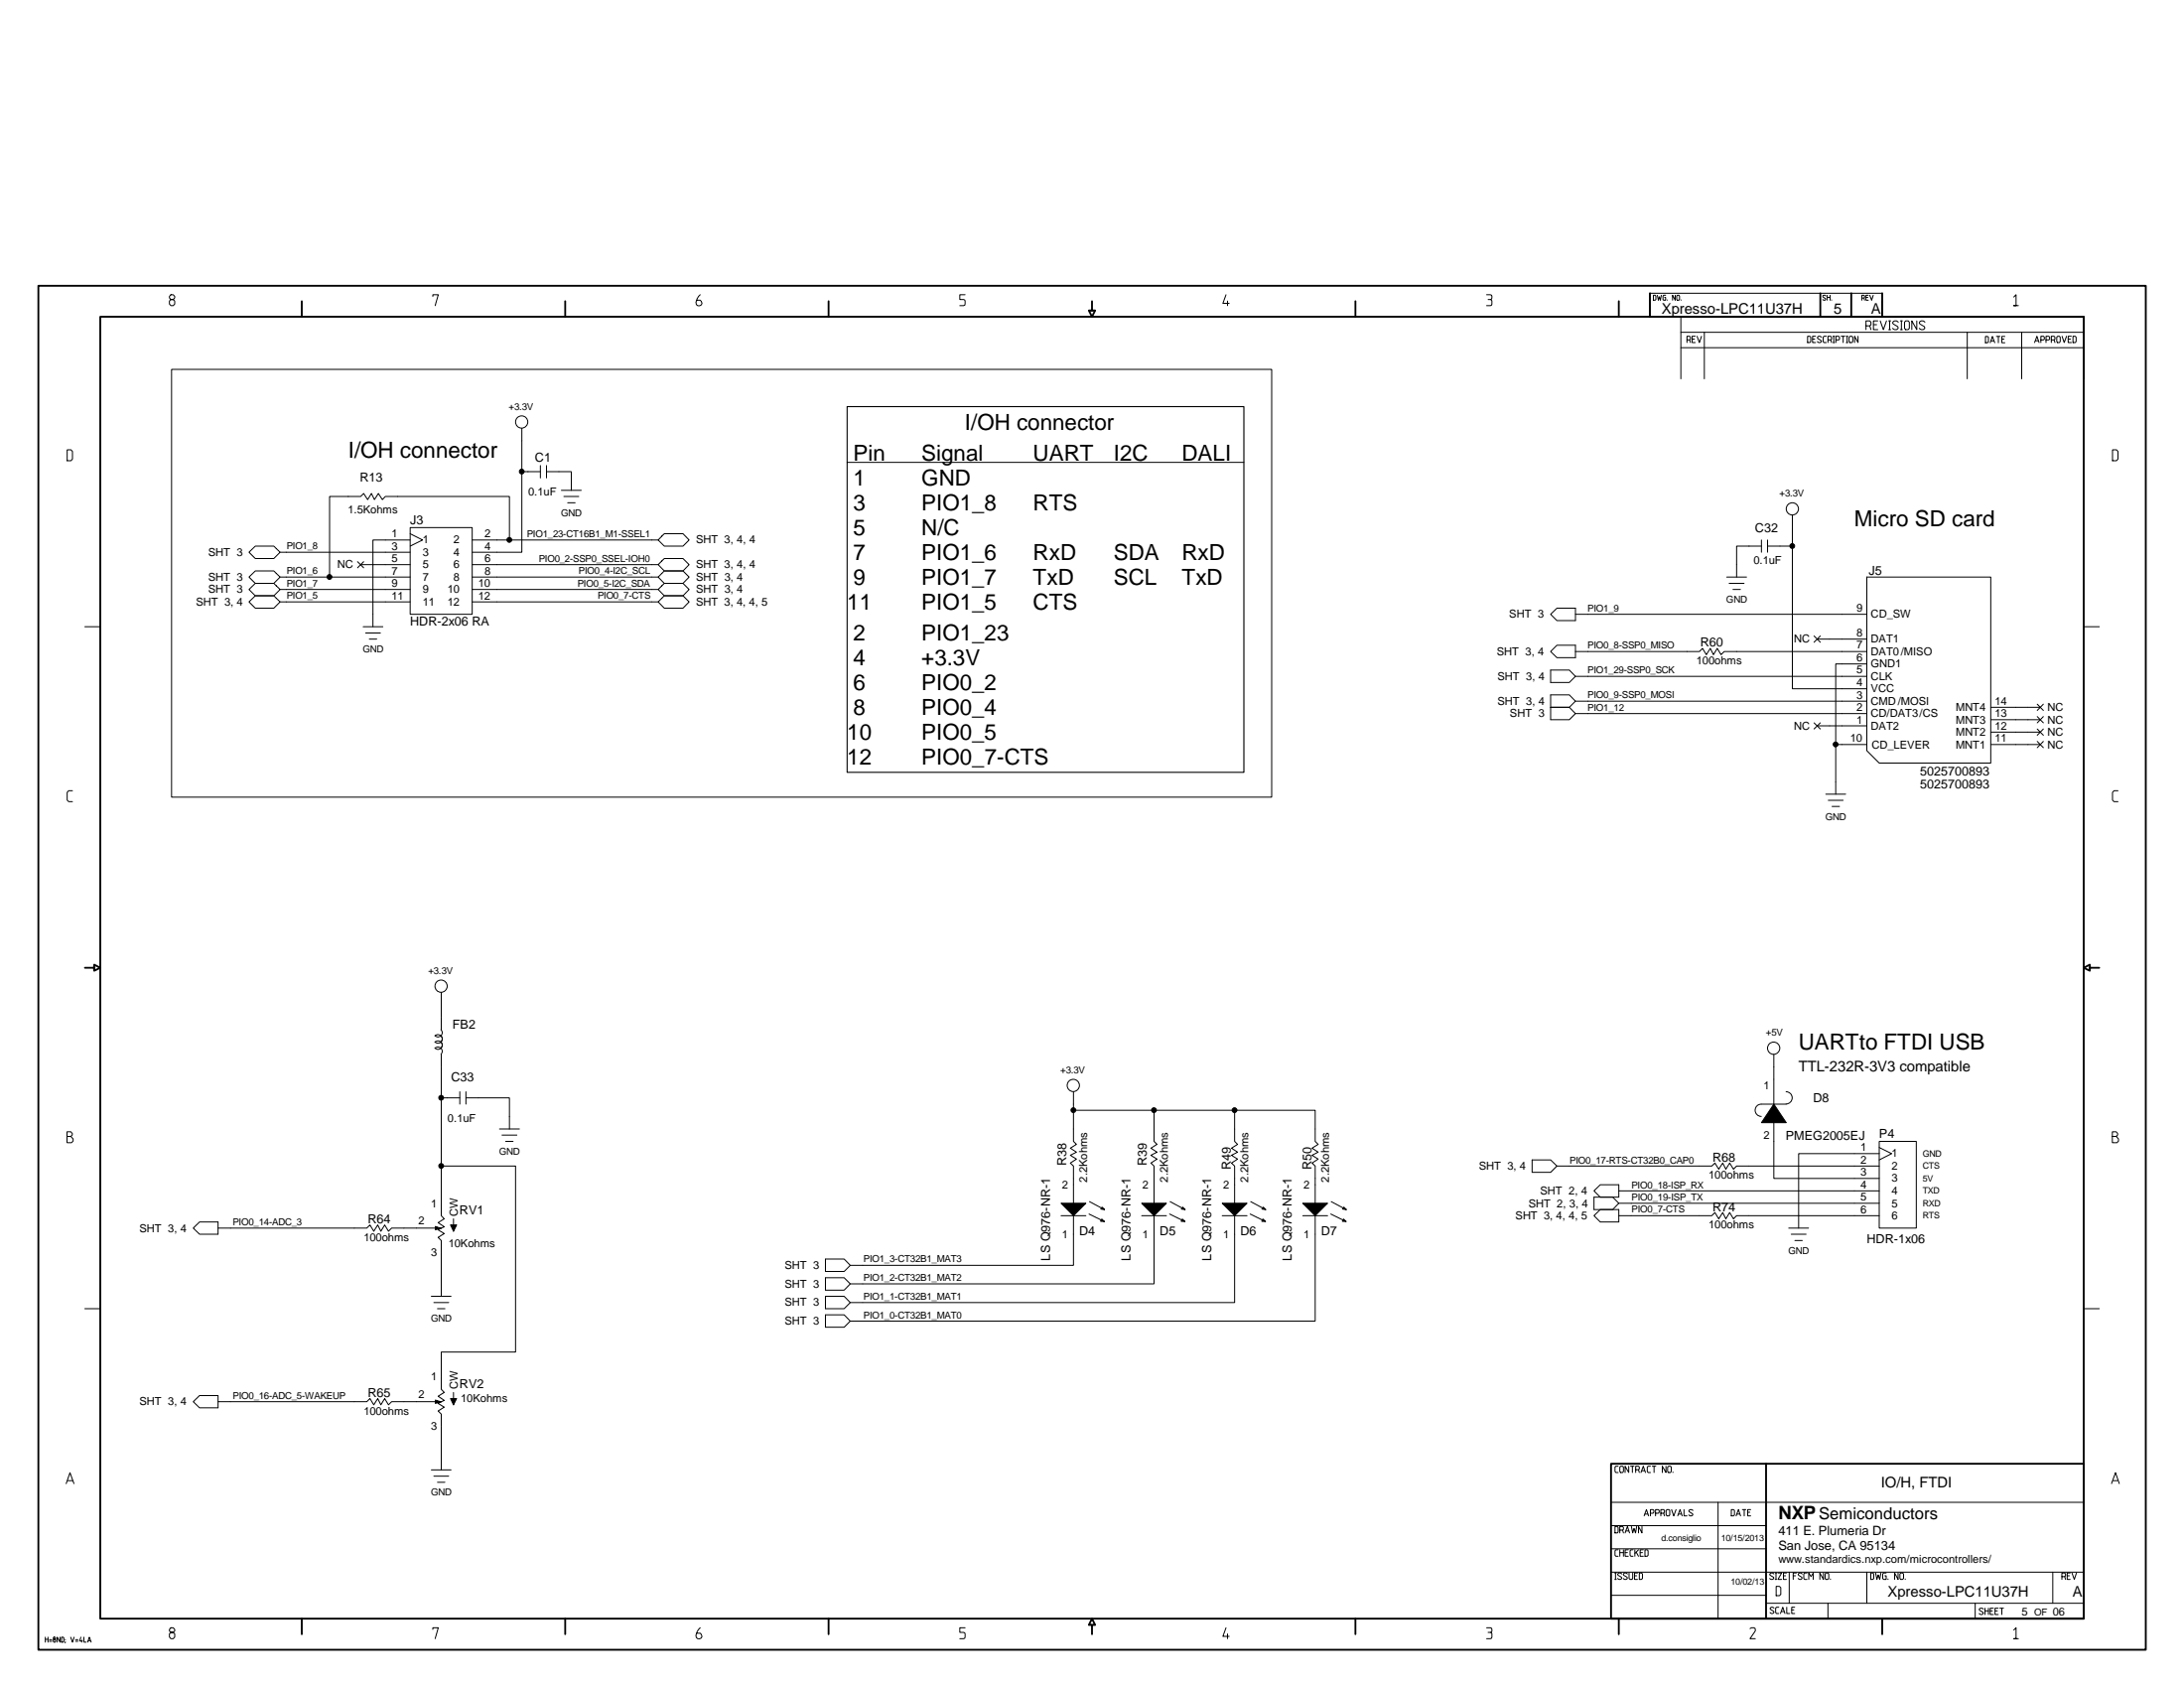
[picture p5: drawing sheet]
<svg xmlns="http://www.w3.org/2000/svg" width="279mm" height="216mm" viewBox="0 0 279 216" stroke-linecap="round" stroke-linejoin="round" font-family="sans-serif">
<g fill="none" stroke="#000" stroke-width=".13">
<path d="M21.9 37.7l-.2 .2v.2l.2 .2h.3l.2 .2v.4l-.2 .2h-.3l-.2-.2v-.4l.2-.2h.3l.2-.2v-.2l-.2-.2zM55.4 37.9v-.2h.7l-.4 1.4M89.6 37.7a1.06 1.06 0 0 0-.4 1.3l.4 .1 .2-.2v-.2l-.2-.3h-.4M123.5 37.7h-.7v.6h.5l.2 .2-.1 .5-.6 .1M156.8 37.7l-.4 1.1h.8M157 38.5v.6M190.2 37.7h.5a.33 .33 0 0 1 .2 .3 .33 .33 0 0 1-.2 .3M190.4 38.3l.4 .1 .1 .5-.1 .1-.1 .1h-.5M211.5 37.8h.3v.1v.4v.1h-.3zM212 37.8l.2 .6 .1-.4 .1 .4 .1-.6M213.1 37.8h-.3l-.1 .1v.4l.1 .1h.3v-.4h-.1M213.3 38.4h.1"/>
<path d="M214.3 37.8v.6l-.3-.6v.6M214.6 37.8h.2l.1 .1v.4l-.1 .1-.3-.1v-.4zM215.1 38.4h.1M233.6 37.9l-.1-.1h-.3v.2l.4 .2-.1 .2-.3-.1M233.8 38h.3M233.8 37.8v.6M234.1 37.8v.6M234.3 38.4h.1M238.2 38.1h.3v-.1v-.2h-.3v.6M238.5 38.1v.3M238.7 38h.3M239 37.8h-.3v.6h.3"/>
<path d="M239.2 37.8l.2 .6 .2-.6M240.8 37.5h-29.7v3h29.7M257.6 38l.3-.3v1.4h-.3h.6M8.6 57.5h.5l.2 .2v1l-.2 .2h-.5zM21.9 47.2h140.8v54.8h-140.8zM66.8 54.8v15.8h-6.4M69.1 59.5v1.6M69.9 59.5v1.6M108.4 59.1h50.7M215 44.5h51.6M215 42.5h51.6M215 40.5v8"/>
<path d="M215.8 43.5h.4l.1-.1v-.3l-.1-.1h-.4v.8M216.2 43.5l.1 .3M216.5 43.4h.3M216.9 43h-.4v.8h.4M217.1 43l.3 .8 .3-.8M218 42.5v6M231.2 43h.3l.1 .1v.6l-.1 .1h-.3zM231.9 43.4h.3M232.3 43h-.4v.8h.4M233 43.1a.31 .31 0 0 0-.5 .1l.5 .4a.3 .3 0 0 1-.5 .1M233.6 43h-.3l-.1 .1v.6l.1 .1h.3M233.8 43.5h.4l.1-.1v-.3l-.1-.1h-.4v.8"/>
<path d="M234.2 43.5l.1 .3M234.5 43.8h.2M234.5 43h.2M234.6 43v.8M234.9 43.5h.3l.1-.1v-.3l-.1-.1h-.3v.8M235.5 43h.5M235.8 43v.8M236.2 43.8h.2M236.2 43h.2M236.3 43v.8M236.6 43.1l.1-.1h.2l.1 .1v.6l-.1 .1h-.2l-.1-.1zM237.7 43v.8l-.4-.8v.8"/>
<path d="M238.7 41.7h.5l.2-.2v-.3l-.2-.2h-.5v1.2M239.2 41.7l.2 .5M239.7 41.5h.4M240.2 41h-.5v1.2h.5M240.5 41l.4 1.2 .4-1.2M241.6 42.2h.3M241.6 41h.3M241.7 41v1.2M242.8 41.2a.4 .4 0 0 0-.3-.2 .4 .4 0 0 0-.4 .3l.1 .1 .6 .4v.1v.2a.44 .44 0 0 1-.7-.1M243.1 42.2h.3M243.1 41h.3M243.2 41v1.2"/>
<path d="M243.8 41h.3l.2 .2v.8l-.2 .2h-.3l-.2-.2v-.8zM245.2 41v1.2l-.6-1.2v1.2M246.3 41.2a.4 .4 0 0 0-.4-.2 .4 .4 0 0 0-.4 .3l.1 .1 .6 .4 .1 .1-.1 .2a.44 .44 0 0 1-.7-.1M251.7 42.5v6M254 43h.3l.1 .1v.6l-.1 .1h-.3zM254.6 43.8l.3-.8 .3 .8M254.7 43.6h.4M255.4 43h.5M255.7 43v.8M256.1 43.4h.3M256.5 43h-.4v.8h.4M258.6 42.5v6"/>
<path d="M260.3 43.8l.3-.8 .3 .8M260.4 43.6h.4M261.1 43.5h.3l.1-.1v-.3l-.1-.1h-.3v.8M261.7 43.5h.4l.1-.1v-.3l-.1-.1h-.4v.8M262.4 43.5h.4l.1-.1v-.3l-.1-.1h-.4v.8M262.8 43.5l.1 .3M263.2 43h.3l.1 .1v.6l-.1 .1h-.3l-.1-.1v-.6zM263.8 43l.3 .8 .3-.8M264.6 43.4h.3M265 43h-.4v.8h.4M265.2 43h.3l.1 .1v.6l-.1 .1h-.3zM270.3 57.5h.5l.2 .2v1l-.2 .2h-.5z"/>
<path d="M31.9 70.6l.8-.8h2.3l.8 .8-.8 .8h-2.3zM31.9 73.8l.8-.8h2.3l.8 .8-.8 .8h-2.3zM31.9 77l.8-.8h2.3l.8 .8-.8 .8h-2.3zM31.9 75.4l.8-.8h2.3l.8 .8-.8 .8h-2.3zM35.8 70.6h16.7M35.8 73.8h16.7M35.8 77h16.7M35.8 75.4h16.7M45.7 71.8l.8 .8M46.1 72.2h6.4M46.5 71.8l-.8 .8M52.5 69.1h-4.8v11.1"/>
<path d="M52.5 67.5h7.9v11.1h-7.9zM52.5 68.3l1.6 .8-1.6 .7M60.4 73.8h23.8M60.4 77h23.8M60.4 75.4h23.8M60.4 72.2h23.8M60.4 69.1h23.8M65.2 69.1v-5.6h-15.9l-.4 .4-.5-.8-.5 .8-.4-.8-.5 .8-.5-.8-.4 .4h-3.9v10.3M66.8 60.3h2.3M69.9 60.3h3.2v2.4M71.8 62.7h2.6M72.1 63.5h1.9"/>
<path d="M72.6 64.3h1M85 68.3h2.4l.8 .8-.8 .7h-2.4l-.8-.7zM85 71.4h2.4l.8 .8-.8 .8h-2.4l-.8-.8zM85 73h2.4l.8 .8-.8 .8h-2.4l-.8-.8zM85 74.6h2.4l.8 .8-.8 .8h-2.4l-.8-.8zM85 76.2h2.4l.8 .8-.8 .8h-2.4l-.8-.8zM198.4 78.6l.8-.8h2.3v1.6h-2.3zM201.5 78.6h37.3M220.9 73.8h2.5M221.2 74.6h1.9M221.7 75.4h1M225.3 69.8h-3.1v4"/>
<path d="M225.3 69.1v1.5M226.1 69.8h3.2M226.1 69.1v1.5M229.3 65.9v22.2h9.5M238.8 73.8h15.9v23.8h-14.3l-1.6-1.6zM10.9 80.2h1.9M46.5 80.2h2.5M46.8 81h1.9M47.2 81.7h1M198.4 83.3l.8-.8h2.3v1.6h-2.3zM198.4 88.9h2.4l.7 .8-.7 .8h-2.4h2.4l.7 .8-.7 .8h-2.4zM198.4 85.7h2.4l.7 .8-.7 .8h-2.4z"/>
<path d="M201.5 83.3h15.9l.4-.4 .5 .8 .5-.8 .4 .8 .5-.8 .5 .8 .4-.4h18.2M201.5 91.3h37.3M201.5 89.7h37.3M201.5 86.5h37.3M232.1 92.5l.8 .7M232.1 81.3l.8 .8M232.5 92.8h6.3M232.5 81.7h6.3M232.9 92.5l-.8 .7M232.9 81.3l-.8 .8M234.8 95.2h4M238.8 84.9h-4v16.7"/>
<path d="M254.7 90.5h6.3M254.7 92.1h6.3M254.7 93.6h6.3M254.7 95.2h6.3M260.6 90.1l.8 .8M260.6 91.7l.8 .8M260.6 93.2l.8 .8M260.6 94.8l.8 .8M261.4 90.1l-.8 .8M261.4 91.7l-.8 .8M261.4 93.2l-.8 .8M261.4 94.8l-.8 .8"/>
<path d="M266.6 80.2h2M9.3 101.1h-.5l-.2 .2v1l.2 .2h.5M233.6 101.6h2.5M233.9 102.4h1.9M234.4 103.1h.9M271 101.1h-.6l-.1 .2v1l.1 .2h.6M55.6 134.1a.55 .55 0 0 1 .8 0 .55 .55 0 0 1 0 .8M55.6 133.3a.54 .54 0 0 1 .8 0 .54 .54 0 0 1 0 .7M55.6 132.5a.55 .55 0 0 1 .8 0 .55 .55 0 0 1 0 .8M56.4 133.3a.54 .54 0 0 1 0 .8 .54 .54 0 0 1-.8-.1M56.4 132.5a.55 .55 0 0 1 0 .8 .55 .55 0 0 1-.8 0M56.4 131.7a.54 .54 0 0 1 0 .8 .54 .54 0 0 1-.8 0"/>
<path d="M56.5 134.9v20.6l.3 .4-.8 .5 .8 .5-.8 .4 .8 .5-.8 .5 .5 .4v7.1M56.5 126.9v4.8M58.8 139.6v1.6M59.6 139.6v1.6M137.3 139.6v6.4l.4 .4-.8 .5 .8 .5-.8 .4 .8 .5-.8 .5 .4 .3v4.8M226.9 134.9v6.3M228.5 139.6a.78 .78 0 0 1 .8 .8 .78 .78 0 0 1-.8 .8M8.6 145.4h.5l.1-.2v-.2l-.1-.2h-.5v1.4h.5l.3-.3v-.2l-.3-.3M24.7 157.1l.8-.8h2.4v1.6h-2.4zM27.9 157.1h19l.4-.4 .5 .8 .5-.8 .4 .8 .5-.8 .5 .8 .4-.4h6.4M55.7 156.9l.7 .2-.7 .2zM55.8 157v.2"/>
<path d="M55.9 157v.2M56 157v.2M56.1 157.1h.1M56.5 140.4h2.3M56.5 149.1h9.5v23.8h-9.5v4.8l.3 .4-.8 .5 .8 .5-.8 .4 .8 .5-.8 .5 .5 .4v7.1M58 155.9v1.6M59.6 140.4h5.6v4M63.9 144.4h2.5M64.2 145.2h1.9M64.7 146h.9M135.7 155.5h3.2M137.3 142h31v4l.3 .4-.7 .5 .7 .5-.7 .4 .7 .5-.7 .5 .4 .3v4.8"/>
<path d="M137.3 155.5v6.3h-28.5M139.3 155.3l1.9 .9M139.4 153.7l1.9 1-.5-.1 .2-.2 .3 .3M141.1 156.1h-.2l.1-.1 .1 .2M141.1 154.6h-.2l.1-.1 .1 .1M141.3 156.2h-.5l.1-.3 .4 .3M146 155.5h3.2M147.6 155.5v8.7h-38.8M147.6 142v4l.4 .4-.8 .5 .8 .5-.8 .4 .8 .5-.8 .5 .4 .3v4.8M149.6 155.3l1.9 .9M149.7 153.7l1.9 1M151.3 154.4l.3 .3-.5-.1z"/>
<path d="M151.3 154.5l.1 .1h-.2zM151.4 156.1h-.2l.1-.1 .1 .2M151.6 156.2h-.5l.2-.3 .3 .3M156.4 155.5h3.1M157.9 155.5v11.1h-49.1M157.9 142v4l.4 .4-.8 .5 .8 .5-.8 .4 .8 .5-.8 .5 .4 .3v4.8M159.9 155.3l1.9 .9M160 153.7l1.9 1-.5-.1 .2-.2 .3 .3M161.6 155.9l.3 .3h-.5zM161.7 156.1h-.2l.1-.1 .1 .2M161.7 154.6h-.2l.1-.1 .1 .1M166.7 155.5h3.1"/>
<path d="M168.3 155.5v13.5h-59.5M170.2 155.3l1.9 .9M170.3 153.7l1.9 1-.5-.1 .2-.2 .3 .3M172 156.1h-.1v-.1l.1 .2M172 154.6h-.1v-.1l.1 .1M172.2 156.2h-.5l.2-.3 .3 .3M196 148.4h2.4l.8 .7-.8 .8h-2.4zM199.2 149.1h19.8l.4-.3 .5 .7 .5-.7 .4 .7 .5-.7 .5 .7 .4-.4h18.2M203.9 152.3l.8-.8h2.4v1.6h-2.4zM203.9 155.5l.8-.8h2.4v1.6h-2.4zM203.9 153.1h2.4l.8 .8-.8 .8h-2.4zM207.1 155.5h11.9l.4-.4 .5 .8 .5-.8 .4 .8 .5-.8 .5 .8 .4-.4h18.2"/>
<path d="M207.1 152.3h33.3M207.1 153.9h33.3M226.9 142.8v7.9h13.5M228.5 141.2h-3.2a.78 .78 0 0 0-.8 .8 .78 .78 0 0 0 .8 .8M228.8 157.1h2.6M229.2 157.9h1.9M229.6 158.7h1M240.4 146h4.8v11.1h-4.8zM240.4 146.8l1.6 .8-1.6 .8M240.4 147.6h-10.3v9.5M270.2 145.4h.5l.2-.2v-.2l-.2-.2h-.5v1.4h.6l.2-.3v-.2l-.3-.3M10.9 167.4h1.9"/>
<path d="M24.7 179.3l.8-.8h2.4v1.6h-2.4zM27.9 179.3h19l.4-.4 .5 .8 .5-.8 .4 .8 .5-.8 .5 .8 .4-.4h6.4M55.2 165.8h2.5M55.5 166.6h1.9M55.7 179.1l.7 .2-.7 .2zM55.8 179.2v.2M55.9 179.2v.2M56 179.2v.2M56 167.4h.9M56.1 179.3h.1M58 178.1v1.6M105.6 161h2.4l.8 .8-.8 .8h-2.4z"/>
<path d="M105.6 163.4h2.4l.8 .8-.8 .8h-2.4zM105.6 165.8h2.4l.8 .8-.8 .8h-2.4zM105.6 168.2h2.4l.8 .8-.8 .8h-2.4zM266.6 167.4h2M8.5 189.8l.5-1.4 .5 1.4M8.7 189.4h.6M55.2 188h2.5M55.5 188.8h1.9M56 189.6h.9M206.1 192.2h60.5M206.1 198.1h19.8M206.1 195.1h19.8"/>
<path d="M206.6 195.2h.3l.1 .2v.5l-.1 .2h-.3zM207 198.2h-.3l-.1 .2v.5l.1 .2h.3M207 187.5h-.3l-.1 .1v.6l.1 .1h.3M207.2 198.2v.9M207.2 195.7h.4l.1-.1v-.2l-.1-.2h-.4v.9M207.2 187.6l.1-.1h.3l.1 .1v.6l-.1 .1h-.3l-.1-.1zM207.2 198.6h.5M207.6 195.7l.1 .4M207.7 198.2v.9M207.9 196.1l.3-.9 .3 .9M207.9 198.6h.3M208 195.8h.4"/>
<path d="M208.3 198.2h-.4v.9h.4M208.4 187.5v.8l-.5-.8v.8M208.6 187.5h.4M208.7 195.2l.2 .9 .1-.6 .2 .6 .2-.9M208.8 187.5v.8M208.9 198.2h-.3l-.1 .2v.5l.1 .2h.3M209.1 198.2v.9M209.3 188h.3l.1-.1v-.3l-.1-.1h-.3v.8M209.3 198.5l.3 .6M209.6 188l.1 .3M209.6 198.2l-.5 .5M209.8 198.6h.3"/>
<path d="M209.9 188.3l.3-.8 .3 .8M210.1 195.2v.9l-.5-.9v.9M210.1 188.1h.3M210.2 198.2h-.4v.9h.4M210.3 193.9l.3-.8 .3 .8M210.4 193.7h.4M210.4 198.2h.3l.1 .2v.5l-.1 .2h-.3zM211.1 193.5h.4l.1-.1v-.2l-.1-.1h-.4v.8M211.1 187.5h-.3l-.1 .1v.6l.1 .1h.3M211.4 187.5h.4M211.6 187.5v.8M211.8 193.5h.4l.1-.1v-.2l-.1-.1h-.4v.8"/>
<path d="M212.5 193.5h.3l.1-.1v-.2l-.1-.1h-.3v.8M212.8 193.5l.1 .4M213.1 187.5v.8l-.4-.8v.8M213.1 193.2l.2-.1h.2l.1 .1v.6l-.1 .1h-.2l-.2-.1zM213.3 187.6l.2-.1h.2l.1 .1v.6l-.1 .1h-.2l-.2-.1zM213.8 193.1l.3 .8 .3-.8M214 188.3h.1M214.6 193.9l.3-.8 .3 .8M214.7 193.7h.4M215.4 193.1v.8h.4M216.6 193.2l-.4-.1-.2 .2 .6 .4a.3 .3 0 0 1-.6 .1M219.8 192.2v14.8"/>
<path d="M221.5 193.1h.3l.1 .1v.6l-.1 .1h-.3zM222.1 193.9l.3-.8 .3 .8M222.2 193.7h.4M222.9 193.1h.5M223.1 193.1v.8M223.6 193.4h.3M224 193.1h-.4v.8h.4M270.1 189.8l.5-1.4 .5 1.4M270.3 189.4h.6M5.8 209.4v.6M5.8 209.7h.3M6.1 209.4v.6"/>
<path d="M6.3 209.9h.3M6.3 209.7h.3M6.9 209.4l-.1 .2 .3 .2-.1 .2-.2-.1v-.1l.3-.2-.1-.2zM7.7 209.4v.6l-.4-.6v.6M7.9 209.4l.3 .1v.4l-.1 .1h-.2zM8.4 210l-.1 .1M8.4 209.7v.1M9 209.4l.3 .6 .2-.6M9.7 209.9h.3M9.7 209.7h.3M10.4 209.4l-.2 .5h.3M10.5 209.8v.2"/>
<path d="M10.7 209.4v.6h.3M11.2 210l.2-.6 .3 .6M11.3 209.8h.3M21.9 208.2l-.2 .2v.2l.2 .2h.3l.2 .2v.4l-.2 .2h-.3l-.2-.2v-.4l.2-.2h.3l.2-.2v-.2l-.2-.2zM55.4 208.4v-.2h.7l-.4 1.4M89.6 208.2a1.06 1.06 0 0 0-.4 1.3l.4 .1 .2-.2v-.2l-.2-.3h-.4M123.5 208.2h-.7v.6h.5l.2 .2-.1 .5-.6 .1M156.8 208.2l-.4 1.1h.8M157 209v.6M190.2 208.2h.5a.36 .36 0 0 1 .1 .5l-.1 .1M190.4 208.8l.4 .1 .1 .5-.1 .1-.1 .1h-.5M206.1 201.1h60.5"/>
<path d="M206.1 204h19.8M206.6 202h.2M206.6 201.2h.2M206.7 201.2v.8M207.5 201.3a.3 .3 0 0 0-.3-.1 .3 .3 0 0 0-.3 .2l.5 .3v.3a.31 .31 0 0 1-.5-.1M208.2 201.3l-.4-.1-.1 .2 .4 .3v.3h-.3l-.1-.1M208.4 201.2v.7l.1 .1h.3l.1-.1v-.7M209.1 201.5h.3M209.5 201.2h-.4v.8h.4M209.7 201.2h.3l.1 .1v.6l-.1 .1h-.3zM223.9 208.3l.5-.1 .1 .1 .1 .1v.2l-.7 1h.7M225.9 205.1h40.7"/>
<path d="M226.9 201.3l-.3-.1-.2 .2 .5 .3v.3h-.3l-.2-.1M226.9 205.7l-.3-.1-.2 .1 .5 .4v.1v.1a.29 .29 0 0 1-.5-.1M227.1 202h.2M227.1 201.2h.2M227.2 201.2v.8M227.2 202.9h.4l.2 .2v.8l-.2 .2h-.4zM227.5 201.2h.4l-.4 .8h.4M227.6 205.6h-.3l-.1 .1v.5l.1 .2h.3M227.8 206.4l.3-.8 .2 .8M227.9 206.1h.3M228.2 201.5h.2M228.5 201.2h-.3v.8h.3"/>
<path d="M228.6 205.6v.8h.4M228.9 201.1v4M229.2 205.9h.3M229.4 201.5h.3M229.6 205.6h-.4v.8h.4M229.8 201.2h-.4v.8M230.5 201.3a.29 .29 0 0 0-.4 0l-.1 .1 .1 .1 .4 .3v.2a.29 .29 0 0 1-.5-.1M231.2 201.2h-.3l-.1 .1v.6l.1 .1h.3M231.4 202v-.8l.3 .5 .3-.5v.8M233.3 201.2v.8l-.5-.8v.8M233.6 201.2h.2l.2 .1v.6l-.2 .1h-.2l-.1-.1v-.6zM233.8 205.1v1.9"/>
<path d="M234.2 202h.1M238.8 201.1v4M239.3 201.2h.3l.1 .1v.6l-.1 .1h-.3zM239.9 201.2l.2 .8 .2-.6 .2 .6 .1-.8M241.3 201.2h-.3l-.1 .1v.6l.1 .1h.3v-.5h-.2M241.5 202h.1M242.8 201.2v.8l-.4-.8v.8M243.2 201.2h.2l.1 .1v.6l-.1 .1h-.2l-.1-.1v-.6zM243.7 202h.1M252.7 205.1v1.9M253.7 205.8v-.1a.31 .31 0 0 0-.5 .2l.5 .3v.2a.32 .32 0 0 1-.5 0M253.9 205.7v.8"/>
<path d="M253.9 206h.5M254.4 205.7v.8M254.6 206h.3M255 205.7h-.4v.8h.4M255.2 206h.3M255.6 205.7h-.4v.8h.4M255.8 205.7h.5M256.1 205.7v.8M257.6 208.5l.3-.3v1.4h-.3h.6M262.6 201.1v4M263.8 201.7h.3l.1-.2v-.2l-.1-.1h-.3v.8M264.1 201.7l.1 .3"/>
<path d="M264.5 201.5h.2M264.8 201.2h-.3v.8h.3M265.1 201.2l.3 .8 .2-.8"/>
<circle cx="66.7" cy="54" r=".78"/>
<circle cx="229.3" cy="65.1" r=".78"/>
<circle cx="56.4" cy="126.1" r=".78"/>
<circle cx="137.3" cy="138.8" r=".78"/>
<circle cx="226.9" cy="134.1" r=".78"/>
</g>
<g fill="#000" stroke="#000" stroke-width=".13">
<path d="M57.6 156.7h.8l-.4 .8z" fill-rule="evenodd"/>
<path d="M135.7 153.9h3.2l-1.6 1.6z" fill-rule="evenodd"/>
<path d="M146 153.9h3.2l-1.6 1.6z" fill-rule="evenodd"/>
<path d="M156.4 153.9h3.1l-1.6 1.6z" fill-rule="evenodd"/>
<path d="M166.7 153.9h3.1l-1.5 1.6z" fill-rule="evenodd"/>
<path d="M226.9 141.2l1.6 2.4h-3.2z" fill-rule="evenodd"/>
<path d="M57.6 178.9h.8l-.4 .8z" fill-rule="evenodd"/>
<circle cx="42.2" cy="73.8" r=".31"/>
<circle cx="65.2" cy="69.1" r=".31"/>
<circle cx="66.7" cy="60.3" r=".31"/>
<circle cx="229.3" cy="69.8" r=".31"/>
<circle cx="234.8" cy="95.2" r=".31"/>
<circle cx="56.4" cy="140.4" r=".31"/>
<circle cx="56.4" cy="149.1" r=".31"/>
<circle cx="137.3" cy="142" r=".31"/>
<circle cx="147.6" cy="142" r=".31"/>
<circle cx="157.9" cy="142" r=".31"/>
</g>
<g fill="none" stroke="#000" stroke-width=".24">
<path d="M4.9 36.6h269.6v174.4h-269.6zM38.6 38.5v2M72.3 38.5v2M106 38.5v2M139.7 38.5v1.2h-.4l.4 .8 .4-.8h-.4M173.4 38.5v2M207.1 38.5v2M211.1 37.5v3M232.9 37.5v3M236.8 37.5v3M240.8 37.5v3M12.8 40.5h253.8v166.5h-253.8z"/>
<path d="M215 40.5h51.6v8M10.9 123.8h1.1v.4l.8-.4-.8-.4v.4M267.4 123.8v.4l-.8-.4 .8-.4v.4h1.2M206.1 187.2h60.5v19.8h-60.5zM225.9 187.2v19.8M38.6 207v2M72.3 207v2M106 207v2M139.7 207.8h-.4l.4-.8 .4 .8h-.4v1.2M173.4 207v2M207.1 207v2M240.8 207v2"/>
</g>
<path d="M108.4 52h50.7v46.8h-50.7z" fill="none" stroke="#000" stroke-width=".14"/>
<g font-size="2.8">
<text x="44.6" y="58.5">I/OH connector</text>
<text x="109.2" y="58.9">Pin</text>
<text x="117.9" y="58.9">Signal</text>
<text x="123.4" y="55">I/OH connector</text>
<text x="132.2" y="58.9">UART</text>
<text x="142.5" y="58.9">I2C</text>
<text x="151.2" y="58.9">DALI</text>
<text x="109.2" y="65.3">3</text>
<text x="109.2" y="62.1">1</text>
<text x="117.9" y="62.1">GND</text>
<text x="117.9" y="65.3">PIO1_8</text>
<text x="132.2" y="65.3">RTS</text>
<text x="109.2" y="71.6">7</text>
<text x="109.2" y="68.4">5</text>
<text x="117.9" y="68.4">N/C</text>
<text x="117.9" y="71.6">PIO1_6</text>
<text x="132.2" y="71.6">RxD</text>
<text x="142.5" y="71.6">SDA</text>
<text x="151.2" y="71.6">RxD</text>
<text x="237.2" y="67.2">Micro SD card</text>
<text x="108.4" y="78">11</text>
<text x="109.2" y="74.8">9</text>
<text x="117.9" y="78">PIO1_5</text>
<text x="117.9" y="74.8">PIO1_7</text>
<text x="132.2" y="74.8">TxD</text>
<text x="132.2" y="78">CTS</text>
<text x="142.5" y="74.8">SCL</text>
<text x="151.2" y="74.8">TxD</text>
<text x="109.2" y="81.9">2</text>
<text x="117.9" y="81.9">PIO1_23</text>
<text x="109.2" y="85.1">4</text>
<text x="109.2" y="88.3">6</text>
<text x="117.9" y="85.1">+3.3V</text>
<text x="117.9" y="88.3">PIO0_2</text>
<text x="108.4" y="94.6">10</text>
<text x="109.2" y="91.4">8</text>
<text x="117.9" y="94.6">PIO0_5</text>
<text x="117.9" y="91.4">PIO0_4</text>
<text x="108.4" y="97.8">12</text>
<text x="117.9" y="97.8">PIO0_7-CTS</text>
<text x="230.1" y="134.3">UARTto FTDI USB</text>
</g>
<text font-size="2.4" x="227.5" y="194.3">NXP</text>
<text font-size="2.1" x="232.7" y="194.3">Semiconductors</text>
<g font-size="1.9">
<text x="212.6" y="40.1">Xpresso-LPC11U37H</text>
<text x="234.6" y="40.1">5</text>
<text x="239.4" y="40.1">A</text>
<text x="230.1" y="137.1">TTL-232R-3V3 compatible</text>
<text x="240.6" y="190.2">IO/H, FTDI</text>
<text x="241.5" y="204.3">Xpresso-LPC11U37H</text>
<text x="265.2" y="204.3">A</text>
</g>
<g font-size="1.6">
<text x="68.5" y="59">C1</text>
<text x="46" y="61.6">R13</text>
<text x="52.5" y="67.1">J3</text>
<text x="224.5" y="68.1">C32</text>
<text x="239.1" y="73.5">J5</text>
<text x="52.5" y="80">HDR-2x06 RA</text>
<text x="217.5" y="82.7">R60</text>
<text x="245.6" y="100.8">5025700893</text>
<text x="245.6" y="99.2">5025700893</text>
<text x="57.9" y="131.6">FB2</text>
<text x="57.7" y="138.3">C33</text>
<text x="231.9" y="140.9">D8</text>
<text x="136.4" y="149.1" transform="rotate(-90 136.4 149.1)">R38</text>
<text x="146.7" y="149.1" transform="rotate(-90 146.7 149.1)">R39</text>
<text x="157.5" y="149.6" transform="rotate(-90 157.5 149.6)">R49</text>
<text x="167.8" y="149.6" transform="rotate(-90 167.8 149.6)">R50</text>
<text x="219.1" y="148.5">R68</text>
<text x="228.4" y="145.7">PMEG2005EJ</text>
<text x="240.4" y="145.6">P4</text>
<text x="58.8" y="155.4">RV1</text>
<text x="219.1" y="154.9">R74</text>
<text x="47" y="156.5">R64</text>
<text x="134.3" y="161.2" transform="rotate(-90 134.3 161.2)">LS Q976-NR-1</text>
<text x="138.1" y="158">D4</text>
<text x="144.6" y="161.2" transform="rotate(-90 144.6 161.2)">LS Q976-NR-1</text>
<text x="148.4" y="158">D5</text>
<text x="154.9" y="161.2" transform="rotate(-90 154.9 161.2)">LS Q976-NR-1</text>
<text x="158.7" y="158">D6</text>
<text x="165.2" y="161.2" transform="rotate(-90 165.2 161.2)">LS Q976-NR-1</text>
<text x="169" y="158">D7</text>
<text x="238.8" y="159">HDR-1x06</text>
<text x="47" y="178.7">R65</text>
<text x="58.8" y="177.6">RV2</text>
<text x="227.5" y="196.3">411 E. Plumeria Dr</text>
<text x="227.5" y="198.2">San Jose, CA 95134</text>
</g>
<g font-size="1.4">
<text x="44.5" y="65.7">1.5Kohms</text>
<text x="67.6" y="63.4">0.1uF</text>
<text x="26.6" y="71.1">SHT 3</text>
<text x="50.1" y="68.7">1</text>
<text x="50.1" y="70.3">3</text>
<text x="50.1" y="71.9">5</text>
<text x="54.1" y="69.5">1</text>
<text x="54.1" y="71.1">3</text>
<text x="58" y="69.5">2</text>
<text x="58" y="71.1">4</text>
<text x="62" y="68.7">2</text>
<text x="62" y="70.3">4</text>
<text x="62" y="71.9">6</text>
<text x="89" y="69.5">SHT 3, 4, 4</text>
<text x="25.1" y="77.4">SHT 3, 4</text>
<text x="26.6" y="74.3">SHT 3</text>
<text x="26.6" y="75.9">SHT 3</text>
<text x="43.2" y="72.7">NC</text>
<text x="50.1" y="73.5">7</text>
<text x="50.1" y="75.1">9</text>
<text x="50.1" y="76.6">11</text>
<text x="54.1" y="72.7">5</text>
<text x="54.1" y="74.3">7</text>
<text x="54.1" y="77.4">11</text>
<text x="54.1" y="75.9">9</text>
<text x="57.2" y="77.4">12</text>
<text x="57.2" y="75.9">10</text>
<text x="58" y="72.7">6</text>
<text x="58" y="74.3">8</text>
<text x="61.2" y="76.6">12</text>
<text x="61.2" y="75.1">10</text>
<text x="62" y="73.5">8</text>
<text x="89" y="72.7">SHT 3, 4, 4</text>
<text x="89" y="74.3">SHT 3, 4</text>
<text x="89" y="75.9">SHT 3, 4</text>
<text x="89" y="77.4">SHT 3, 4, 4, 5</text>
<text x="224.3" y="72.1">0.1uF</text>
<text x="191.5" y="83.8">SHT 3, 4</text>
<text x="193.1" y="79">SHT 3</text>
<text x="229.5" y="82.2">NC</text>
<text x="237.5" y="81.4">8</text>
<text x="237.5" y="83">7</text>
<text x="237.5" y="78.2">9</text>
<text x="239.4" y="79">CD_SW</text>
<text x="239.4" y="82.2">DAT1</text>
<text x="239.4" y="83.8">DAT0/MISO</text>
<text x="191.6" y="87">SHT 3, 4</text>
<text x="217" y="85">100ohms</text>
<text x="237.5" y="89.3">3</text>
<text x="237.5" y="84.6">6</text>
<text x="237.5" y="87.8">4</text>
<text x="237.5" y="86.2">5</text>
<text x="239.4" y="85.4">GND1</text>
<text x="239.4" y="87">CLK</text>
<text x="239.4" y="88.5">VCC</text>
<text x="191.6" y="90.1">SHT 3, 4</text>
<text x="193.2" y="91.7">SHT 3</text>
<text x="229.5" y="93.3">NC</text>
<text x="236.7" y="94.9">10</text>
<text x="237.5" y="92.5">1</text>
<text x="237.5" y="90.9">2</text>
<text x="239.4" y="90.1">CMD/MOSI</text>
<text x="239.4" y="91.7">CD/DAT3/CS</text>
<text x="239.4" y="93.3">DAT2</text>
<text x="239.5" y="95.7">CD_LEVER</text>
<text x="250.2" y="95.7">MNT1</text>
<text x="250.2" y="90.9">MNT4</text>
<text x="250.2" y="92.5">MNT3</text>
<text x="250.2" y="94.1">MNT2</text>
<text x="255.2" y="90.1">14</text>
<text x="255.2" y="91.7">13</text>
<text x="255.2" y="93.3">12</text>
<text x="255.2" y="94.9">11</text>
<text x="262" y="90.9">NC</text>
<text x="262" y="92.5">NC</text>
<text x="262" y="94.1">NC</text>
<text x="262" y="95.7">NC</text>
<text x="57.3" y="143.5">0.1uF</text>
<text x="225.6" y="139.3">1</text>
<text x="189.2" y="149.6">SHT 3, 4</text>
<text x="225.6" y="145.7">2</text>
<text x="238" y="148.8">2</text>
<text x="238" y="147.2">1</text>
<text x="242" y="149.6">2</text>
<text x="242" y="148">1</text>
<text x="55.1" y="154.4">1</text>
<text x="58.5" y="155.5" transform="rotate(-90 58.5 155.5)">CW</text>
<text x="135.9" y="152">2</text>
<text x="139.1" y="151.2" transform="rotate(-90 139.1 151.2)">2.2Kohms</text>
<text x="146.2" y="152">2</text>
<text x="149.4" y="151.2" transform="rotate(-90 149.4 151.2)">2.2Kohms</text>
<text x="156.5" y="152">2</text>
<text x="159.7" y="151.2" transform="rotate(-90 159.7 151.2)">2.2Kohms</text>
<text x="166.8" y="152">2</text>
<text x="170" y="151.2" transform="rotate(-90 170 151.2)">2.2Kohms</text>
<text x="193.9" y="156">SHT 3, 4, 4, 5</text>
<text x="195.5" y="154.4">SHT 2, 3, 4</text>
<text x="197" y="152.8">SHT 2, 4</text>
<text x="218.6" y="150.8">100ohms</text>
<text x="238" y="155.2">6</text>
<text x="238" y="153.6">5</text>
<text x="238" y="152">4</text>
<text x="238" y="150.4">3</text>
<text x="242" y="156">6</text>
<text x="242" y="154.4">5</text>
<text x="242" y="152.8">4</text>
<text x="242" y="151.2">3</text>
<text x="17.8" y="157.5">SHT 3, 4</text>
<text x="46.5" y="158.7">100ohms</text>
<text x="53.5" y="156.6">2</text>
<text x="55.1" y="160.7">3</text>
<text x="57.4" y="159.5">10Kohms</text>
<text x="135.9" y="158.4">1</text>
<text x="146.2" y="158.4">1</text>
<text x="156.5" y="158.4">1</text>
<text x="166.8" y="158.4">1</text>
<text x="218.6" y="157.1">100ohms</text>
<text x="100.4" y="162.3">SHT 3</text>
<text x="100.4" y="164.7">SHT 3</text>
<text x="100.4" y="167">SHT 3</text>
<text x="100.4" y="169.4">SHT 3</text>
<text x="17.8" y="179.7">SHT 3, 4</text>
<text x="53.5" y="178.8">2</text>
<text x="55.1" y="176.6">1</text>
<text x="58.5" y="177.7" transform="rotate(-90 58.5 177.7)">CW</text>
<text x="58.9" y="179.3">10Kohms</text>
<text x="46.5" y="180.9">100ohms</text>
<text x="55.1" y="182.9">3</text>
<text x="227.5" y="200">www.standardics.nxp.com/microcontrollers/</text>
<text x="258.6" y="206.6">5</text>
<text x="262.6" y="206.6">06</text>
</g>
<g font-size="1.2">
<text x="65.1" y="52.4">+3.3V</text>
<text x="71.8" y="66">GND</text>
<text x="227.6" y="63.5">+3.3V</text>
<text x="36.7" y="70.3">PIO1_8</text>
<text x="67.4" y="68.7">PIO1_23-CT16B1_M1-SSEL1</text>
<text x="68.9" y="71.9">PIO0_2-SSP0_SSEL-IOH0</text>
<text x="36.7" y="73.4">PIO1_6</text>
<text x="36.7" y="76.6">PIO1_5</text>
<text x="36.7" y="75">PIO1_7</text>
<text x="73.9" y="75">PIO0_5-I2C_SDA</text>
<text x="74" y="73.4">PIO0_4-I2C_SCL</text>
<text x="76.5" y="76.6">PIO0_7-CTS</text>
<text x="220.9" y="77.1">GND</text>
<text x="46.4" y="83.4">GND</text>
<text x="203.1" y="78.2">PIO1_9</text>
<text x="203.1" y="83">PIO0_8-SSP0_MISO</text>
<text x="203.1" y="89.3">PIO0_9-SSP0_MOSI</text>
<text x="203.1" y="86.1">PIO1_29-SSP0_SCK</text>
<text x="203.1" y="90.9">PIO1_12</text>
<text x="233.5" y="104.9">GND</text>
<text x="54.8" y="124.5">+3.3V</text>
<text x="135.7" y="137.2">+3.3V</text>
<text x="225.9" y="132.5">+5V</text>
<text x="63.8" y="147.7">GND</text>
<text x="200.8" y="148.8">PIO0_17-RTS-CT32B0_CAP0</text>
<text x="208.7" y="155.1">PIO0_7-CTS</text>
<text x="208.7" y="152">PIO0_18-ISP_RX</text>
<text x="208.7" y="153.5">PIO0_19-ISP_TX</text>
<text x="29.8" y="156.7">PIO0_14-ADC_3</text>
<text x="110.5" y="161.5">PIO1_3-CT32B1_MAT3</text>
<text x="228.8" y="160.4">GND</text>
<text x="110.5" y="163.8">PIO1_2-CT32B1_MAT2</text>
<text x="110.5" y="166.2">PIO1_1-CT32B1_MAT1</text>
<text x="55.1" y="169.1">GND</text>
<text x="110.5" y="168.6">PIO1_0-CT32B1_MAT0</text>
<text x="29.8" y="178.9">PIO0_16-ADC_5-WAKEUP</text>
<text x="55.1" y="191.3">GND</text>
<text x="260.2" y="206.6">OF</text>
</g>
<g font-size="1.1">
<text x="246" y="147.9">GND</text>
<text x="246" y="149.5">CTS</text>
<text x="246" y="151.1">5V</text>
<text x="246" y="155.9">RTS</text>
<text x="246" y="152.7">TXD</text>
<text x="246" y="154.3">RXD</text>
<text x="212.5" y="197.1">d.consiglio</text>
<text x="220.2" y="197.1">10/15/2013</text>
<text x="221.4" y="202.6">10/02/13</text>
</g>
</svg>
